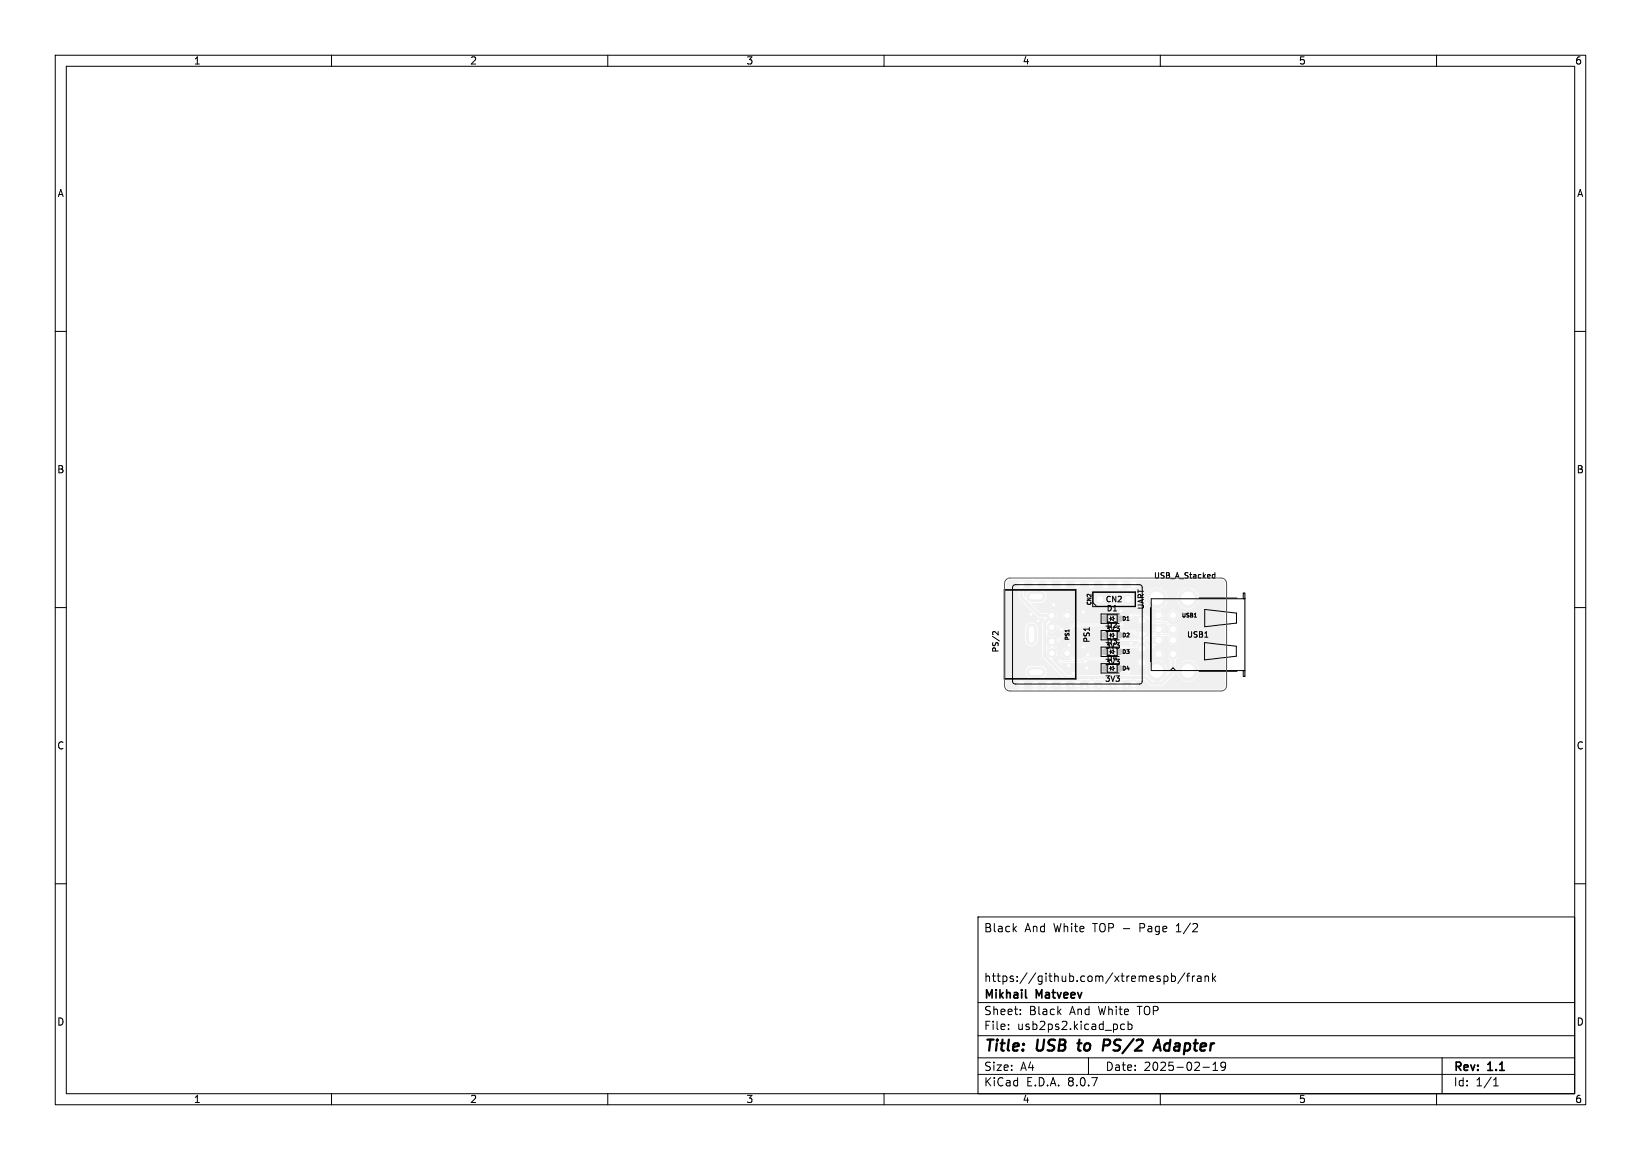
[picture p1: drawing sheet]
<svg xmlns="http://www.w3.org/2000/svg" width="297mm" height="210mm" viewBox="0 0 297 210" stroke-linecap="round" stroke-linejoin="round" font-family="sans-serif">
<path d="M186.7 113.9v2M186.8 108h1.4M186.8 121.7h1.4" fill="none" stroke="#f0f0f0" stroke-width="2"/>
<g fill="#f0f0f0" stroke="#f0f0f0" stroke-width=".18">
<path d="M189.5 115.4h1.6v1.6h-1.6z"/>
<path d="M199.6 114.6h.9v.8h-.9z"/>
<path d="M202.1 114.6h.9v.8h-.9z"/>
<path d="M199.6 111.6h.9v.8h-.9z"/>
<path d="M202.1 111.6h.9v.8h-.9z"/>
<path d="M211.5 117.7h1.5v1.5h-1.5z"/>
<path d="M199.6 120.6h.9v.8h-.9z"/>
<path d="M202.1 120.6h.9v.8h-.9z"/>
<path d="M199.6 117.6h.9v.8h-.9z"/>
<path d="M202.1 117.6h.9v.8h-.9z"/>
<circle cx="190.3" cy="113.5" r=".8"/>
<circle cx="190.3" cy="118.2" r=".8"/>
<circle cx="190.3" cy="111.4" r=".8"/>
<circle cx="193.1" cy="118.2" r=".8"/>
<circle cx="193.1" cy="111.4" r=".8"/>
<circle cx="212.3" cy="115.9" r=".75"/>
<circle cx="212.3" cy="113.9" r=".75"/>
<circle cx="212.3" cy="111.4" r=".75"/>
<circle cx="209.7" cy="118.4" r=".75"/>
<circle cx="209.7" cy="115.9" r=".75"/>
<circle cx="209.7" cy="113.9" r=".75"/>
<circle cx="209.7" cy="111.4" r=".75"/>
<circle cx="215" cy="121.5" r="1.75"/>
<circle cx="215" cy="108.3" r="1.75"/>
<circle cx="209.3" cy="121.5" r="1.75"/>
<circle cx="209.3" cy="108.3" r="1.75"/>
<circle cx="199.1" cy="108.5" r=".85"/>
<circle cx="201.6" cy="108.5" r=".85"/>
<circle cx="204.2" cy="108.5" r=".85"/>
<circle cx="184.8" cy="123.8" r=".75"/>
<circle cx="187.4" cy="123.8" r=".75"/>
<circle cx="189.9" cy="123.8" r=".75"/>
<circle cx="192.5" cy="123.8" r=".75"/>
<circle cx="195" cy="123.8" r=".75"/>
<circle cx="197.5" cy="123.8" r=".75"/>
<circle cx="200.1" cy="123.8" r=".75"/>
<circle cx="202.6" cy="123.8" r=".75"/>
<circle cx="205.2" cy="123.8" r=".75"/>
<circle cx="206.7" cy="119.9" r=".75"/>
<circle cx="206.7" cy="117.4" r=".75"/>
<circle cx="206.7" cy="114.8" r=".75"/>
<circle cx="206.7" cy="112.3" r=".75"/>
<circle cx="205.2" cy="105.8" r=".75"/>
<circle cx="202.6" cy="105.8" r=".75"/>
<circle cx="200.1" cy="105.8" r=".75"/>
<circle cx="197.5" cy="105.8" r=".75"/>
<circle cx="195" cy="105.8" r=".75"/>
<circle cx="192.5" cy="105.8" r=".75"/>
<circle cx="189.9" cy="105.8" r=".75"/>
<circle cx="187.4" cy="105.8" r=".75"/>
<circle cx="184.8" cy="105.8" r=".75"/>
</g>
<g fill="#ececec" stroke="#ececec" stroke-width=".18">
<circle cx="191.2" cy="124.1" r=".3"/>
<circle cx="204.7" cy="116.5" r=".3"/>
<circle cx="208.3" cy="116.1" r=".3"/>
<circle cx="202.9" cy="110.6" r=".3"/>
<circle cx="196.9" cy="118.5" r=".3"/>
<circle cx="203.9" cy="124.2" r=".3"/>
<circle cx="201.4" cy="124.1" r=".3"/>
<circle cx="198.9" cy="124.2" r=".3"/>
<circle cx="196.3" cy="124.3" r=".3"/>
<circle cx="193.8" cy="124.1" r=".3"/>
<circle cx="194.3" cy="121.9" r=".3"/>
<circle cx="196.7" cy="120.9" r=".3"/>
<circle cx="188.8" cy="124.2" r=".3"/>
<circle cx="193.4" cy="120.5" r=".3"/>
<circle cx="193.5" cy="116.8" r=".3"/>
<circle cx="196.1" cy="117.1" r=".3"/>
<circle cx="187.9" cy="112.4" r=".3"/>
<circle cx="186.6" cy="111.2" r=".3"/>
<circle cx="196.1" cy="110.8" r=".3"/>
<circle cx="190.7" cy="109.5" r=".3"/>
<circle cx="196.4" cy="119.7" r=".3"/>
<circle cx="192" cy="119.8" r=".3"/>
<circle cx="192.1" cy="114" r=".3"/>
<circle cx="204.8" cy="111.4" r=".3"/>
<circle cx="203" cy="113" r=".3"/>
<circle cx="195" cy="113.3" r=".3"/>
<circle cx="201.4" cy="118.6" r=".3"/>
<circle cx="201.4" cy="112.6" r=".3"/>
<circle cx="204.2" cy="121.6" r=".3"/>
</g>
<g fill="none" stroke="#f0f0f0" stroke-width=".18">
<path d="M190.3 113.6h1.4l.4 .4M193.1 118.3l1.3 1.2h1.5l.3-.3h.4l.1 .1h4M195 113.3l1.2 1.2M196.4 119.7l-.1 .1h-4.3M200.8 114.3h4.3l.6 .6h1M201.6 116.1l-1.6 1.6M202.2 115.8h5.3l1-.9h2.8l1 1M202.9 109.1l-2.9 2.9h.8l.6 .6M203 113l-.1 .1h-7.3l-.4-.3h-.5l-3.3 3.4h-1.1M204.8 111.4l2.6-.1 1.3 1.4h2.4l1.2 1.2M205.2 105.9v.9h-.9l-1.4 1.4M209.7 115.9l-1.3 1.3h-.5l-.8-.8h-.8l-.7 .7h-3.7"/>
<path d="M200 121l.8 .7h3.3"/>
</g>
<path d="M184.8 105.9v2.2l3.3 3.4h2.2l-1.2 1.2v6.1l3.9 3.9h14.3l1.1 1h1.8l2.1-2.1v-3.2" fill="none" stroke="#f0f0f0" stroke-width=".6"/>
<g fill="#f0f0f0">
<path d="M182.3 105.2l.5-.2h1.5a1.03 1.03 0 0 0 .1 1.7l.1 1.7 3.4 3.4 1.2 .2-.5 .6 .1 6.4 3.8 3.9a.99 .99 0 0 0-.9 .8 .99 .99 0 0 0 .4 1h-1.6a.94 .94 0 0 0 .3-1.4 .94 .94 0 0 0-1.5 0 .94 .94 0 0 0 .3 1.4h-1.7a1.04 1.04 0 0 0-.1-1.8h.6a1.15 1.15 0 0 0 1.1-1.2 1.15 1.15 0 0 0-1.1-1.2h-1.6a1.2 1.2 0 0 0-1.1 1.4 1.2 1.2 0 0 0 1.4 1 1.06 1.06 0 0 0-.1 1.8h-1.6a.94 .94 0 0 0 .3-1.4 .94 .94 0 0 0-1.5 0 .94 .94 0 0 0 .3 1.4l-1.5 .1a.7 .7 0 0 1-.8-.7v-10.3h3.4v2.1a1.15 1.15 0 0 0 1.2 1.1 1.15 1.15 0 0 0 1.2-1.1v-2.1a1.15 1.15 0 0 0-1.2-1.1 1.15 1.15 0 0 0-1.2 1.1h-3.4v-8.1z"/>
<path d="M193.1 123.2l1.1-.1 .1 .1a1.02 1.02 0 0 0 .3 1.5h-1.7a1.1 1.1 0 0 0 .2-1.5z"/>
<path d="M195.7 123.2l1.1-.1 .1 .1a1.02 1.02 0 0 0 .2 1.5h-1.7a1.1 1.1 0 0 0 .3-1.5z"/>
<path d="M198.2 123.2l1.1-.1 .1 .1a1.02 1.02 0 0 0 .2 1.5h-1.6a1.1 1.1 0 0 0 .2-1.5z"/>
<path d="M200.8 123.2l1.1-.1 .1 .1a1.02 1.02 0 0 0 .2 1.5h-1.7a1.1 1.1 0 0 0 .3-1.5z"/>
<path d="M203.3 123.2l1.1-.1 .1 .1a1.02 1.02 0 0 0 .2 1.5h-1.6a1.1 1.1 0 0 0 .2-1.5z"/>
<path d="M207.3 116.1l.4-.1 .9-.9h.3l.1 .2a1.3 1.3 0 0 0-.1 1.1l-.6 .5-.3 .1-.8-.8z"/>
<path d="M202.2 116.1h3.9l.1 .1-.7 .7-3.5-.1a.25 .25 0 0 1-.1-.3 .25 .25 0 0 1 .2-.1z"/>
<path d="M200.7 114.6l.2-.1h.9v.4h1.5v-.4h1.7l.8 .6 .2 .4-.1 .1h-2.6v-.5h-1.4l-.1 .3-.6-.2-.4 .1z"/>
<path d="M190.6 117.1h.7v-.7l3.2-3 .3 .3 .4 .1 .9 .9 .6 .1a.45 .45 0 0 0 .8-.1h1.9v.7l.2 .2h1l.2 .4 .4 .2-1.1 1.1-.6 .2-.1 .9 .3 .2 .6 .1 .3-.2v-1l.4-.4 .4 .3h.5l-.1 .5h1.5l-.2-.5 .1-.1 2.6 .1a.95 .95 0 0 0 .9 .9 .95 .95 0 0 0 1-.9h.8l.7-.7a.96 .96 0 0 0 1.2-.3 .96 .96 0 0 0-.1-1.2l.9-.1 .3 .3a.92 .92 0 0 0 .3 1.3 .92 .92 0 0 0 1.3-.5 .92 .92 0 0 0-.7-1.2l-.6 .1-.5-.4h-.9l-.1-.2a1 1 0 0 0-.3-1.5l.9-.1 .6 .5a.91 .91 0 0 0 .6 1.4 .91 .91 0 0 0 1.1-1.1 .91 .91 0 0 0-1.4-.6l-.7-.7h-1l.2-.3-.4-.3 .2-.2 .3 .4 .2-.6h.7l.3 .6 .3-.4 .2 .2-.4 .3 .2 .2h.6l.4-.2-.4-.3 .2-.2 .3 .4a.93 .93 0 0 0 0-1.2l-.3 .4-.2-.2 .4-.3-.4-.2h-.4l-.4 .2 .4 .3-.2 .2-.3-.4-.3 .6h-.7l-.2-.6-.3 .4-.2-.2 .4-.3-.7-.4 1-.5-.5-.6 .1-.1 .6 .5 .3-.5 .2-.8h1.8l.1 .8 .4 .5 .5-.5 .2 .1-.6 .6a1.95 1.95 0 0 0 2.6 0l-.5-.6 .1-.1 .6 .5a1.95 1.95 0 0 0 0-2.6l-.6 .6-.1-.2 .5-.5a1.95 1.95 0 0 0-2.6 0l.6 .5-.2 .2-.5-.6-.4 .5-.1 .8h-1.8l-.2-.8-.3-.5-.6 .6-.1-.2 .5-.5a1.95 1.95 0 0 0-2.6 0l.6 .5-.2 .2-.5-.6a2.28 2.28 0 0 0-.4 2.2 .93 .93 0 0 0-1.5 0 .93 .93 0 0 0 .4 1.4 .97 .97 0 0 0 1.2-1.1l.3 .1 .5-.5 .2 .1-.6 .6a2.43 2.43 0 0 0 1.5 .5l-.4 .4 .3 .3-.1 .2-.4-.4-.2 .4v.4l.2 .4 .4-.4 .1 .2-.3 .3 .2 .2-.1 .1h-.4l-1.4-1.3h-2.3a.47 .47 0 0 0-.7 0 .47 .47 0 0 0 .2 .7 .47 .47 0 0 0 .7-.3h.7l.1 .2a.93 .93 0 0 0 .4 1.5 .93 .93 0 0 0 1.1-1.2l1 .8 .7 .1 .1 .1a1.03 1.03 0 0 0-.4 1.6l-.7 .1-.6 .7h-.2a.95 .95 0 0 0-.4-1.4 .95 .95 0 0 0-1.3 .5l-.6-.5h-4.5l-.3 .3-.7 .1-.3 .3h-1.9a.48 .48 0 0 0-.2-.6 .48 .48 0 0 0-.7 .2h-.3l-.8-.9h7.2a.49 .49 0 0 0 .7-.2 .49 .49 0 0 0-.2-.7l.1-.4h-.6l-.1 .8h-.8l.1-.3 .6 .1v-.6h-.6l-.2 .2-.4-.1-.6-.5h1.1v.2h.7v-.6h.1v.6h.7v-.2a.81 .81 0 0 0-1.5 0l-1.1-.1 2.5-2.5 .9 .4v-.5h.2v.5h.3l.5-.4 .1-.5h-.5v-.2h.5a1.03 1.03 0 0 0-.9-.9v.5h-.2v-.6l.3-.3h.8l.2-.4a.98 .98 0 0 0 .3-1.7h15.3a.7 .7 0 0 1 .7 .7v18.4a.7 .7 0 0 1-.7 .7h-15.3l-.1-.1a1.03 1.03 0 0 0 .2-1.5l1.4-.1 1.1 1h2l2.4-2.2 .1-.4h.3l.1 .8 .4 .5 .5-.6 .2 .2-.6 .5a1.95 1.95 0 0 0 2.6 0l-.5-.5 .1-.2 .6 .6a1.95 1.95 0 0 0 0-2.6l-.6 .5-.1-.1 .5-.6a1.95 1.95 0 0 0-2.6 0l.6 .6-.2 .1-.5-.5-.4 .5-.1 .8h-.3v-2.1l.4-.2v-1.6l-1.8-.1v1.7l.4 .2v2l-.4 .4h-.1a1.94 1.94 0 0 0-.5-1.6l-.6 .5-.1-.1 .5-.6a1.95 1.95 0 0 0-2.6 0l.6 .6-.2 .1-.5-.5-.3 .3a2.55 2.55 0 0 0-.2 1.7h-2.9l-.1-.1a.49 .49 0 0 0 .1-.8 .49 .49 0 0 0-.8 .2h-.4v-.4h-1.4l-.1 .4h-.9l-.2-.2v-.6h1.1v.2h.7v-.6h.1v.6h.7a.56 .56 0 0 0-.3-.5 .56 .56 0 0 0-.5-.1h-.4l-.3 .4h-1.1l-.3-.3h-.7l-.3 .2v.8l.3 .2 .7 .1 .3 .3h3.2l.1 .2h-10.8l-2.5-2.4h.8l.1 .1a.49 .49 0 0 0 .4 .4 .49 .49 0 0 0 .4-.3h3.7a.45 .45 0 0 0 .7-.1h9v.2a.91 .91 0 0 0 .8 .7 .91 .91 0 0 0 .9-.5l.1-.1a.9 .9 0 0 0-.8-1.2 .9 .9 0 0 0-1 .9h-9l.1-.4h3.9l.5-.4a.62 .62 0 0 0 .6-.5l.6 .1v-.6h.1v.6h.4l.2-.3h5.6a.91 .91 0 0 0 1.3 .8 .91 .91 0 0 0 .1-1.5 .91 .91 0 0 0-1.4 .5v.2h-5.6l.1-.3h-1.4l-.2 .2a.49 .49 0 0 0-.6 0 .49 .49 0 0 0-.2 .5l-.3 .3h-3.7l-.8-.2-.4 .4h-1.2l-.5-.6a.96 .96 0 0 0-.7-1.4 .96 .96 0 0 0-1.1 1.1 .96 .96 0 0 0 1.4 .7l.4 .3v.2h-1.6a.49 .49 0 0 0-.5-.2 .49 .49 0 0 0-.4 .4h-.8l-.4-.4 .7-.4-.4-.4 .1-.1 .4 .4 .2-.5v-.3l-.2-.5-.4 .4-.1-.1 .4-.4z"/>
<path d="M189.6 117.1l.5 .1-.4 .3 .4 .4-.1 .1-.4-.4z"/>
<path d="M188 105h1.4a.94 .94 0 0 0-.2 1.4 .94 .94 0 0 0 1.4 0 .94 .94 0 0 0-.2-1.4h1.5l.1 .1a.93 .93 0 0 0-.2 1.4 .93 .93 0 0 0 1.4-.1 .93 .93 0 0 0-.2-1.4h1.4l.1 .1a.93 .93 0 0 0-.1 1.4 .93 .93 0 0 0 1.4-.1 .93 .93 0 0 0-.3-1.4h1.4l.1 .1a.93 .93 0 0 0-.1 1.4 .93 .93 0 0 0 1.4-.1 .93 .93 0 0 0-.3-1.4h1.5l.1 .1a.93 .93 0 0 0-.1 1.4 .93 .93 0 0 0 1.4-.1 .93 .93 0 0 0-.3-1.4h1.4l.1 .1a.93 .93 0 0 0-.1 1.4 .93 .93 0 0 0 1.4-.1 .93 .93 0 0 0-.3-1.4h1.5l.1 .1a1.06 1.06 0 0 0-.2 1.5h-.3l-1.5 1.5a1.04 1.04 0 0 0-1.4-.6 1.04 1.04 0 0 0-.6 1.4 1.04 1.04 0 0 0 1.4 .5v.2l-1.7 1.7-.7 .1-.3 .2v.7l.2 .3h.8l.4-.3 .1 .2v.4h-5.2l-.4-.3h-.6l-3.3 3.2-.2-.6h-1.6v-1a1.08 1.08 0 0 0 1.7-.4h.3a.52 .52 0 0 0 .3 .6 .52 .52 0 0 0 .6-.3 .52 .52 0 0 0-.6-.6l-.2-.2h-.4a1.1 1.1 0 0 0-1.4-.7l.1-.2a1.11 1.11 0 0 0 1.3-.9l.9-.1v.2a.96 .96 0 0 0 1.5 .6 .96 .96 0 0 0-.1-1.6 .96 .96 0 0 0-1.4 .8h-.9v-.1a.99 .99 0 0 0-.8-.8 .99 .99 0 0 0-1 .5h-1.2l-1.7-1.7 .1-.1h1.6a1.14 1.14 0 0 0 1-.7h8.8v.2a1.01 1.01 0 0 0 1.6 .6 1.01 1.01 0 0 0-.2-1.7 1.01 1.01 0 0 0-1.4 .9h-8.8l.1-.6a1.25 1.25 0 0 0-1.5-1.1l.4-.8h-.4v-.2h.4z"/>
<path d="M185.4 105h1.4l-.4 .8h.5v.2h-.5l.2 .4 .3 .4a1.4 1.4 0 0 0-1.4 1.3l-.2-.2v-1.2a1.03 1.03 0 0 0 0-1.7z"/>
</g>
<g fill="#fff" stroke="#fff" stroke-width=".18">
<circle cx="191.2" cy="124.1" r=".17"/>
<circle cx="204.7" cy="116.5" r=".17"/>
<circle cx="208.3" cy="116.1" r=".17"/>
<circle cx="202.9" cy="110.6" r=".17"/>
<circle cx="196.9" cy="118.5" r=".18"/>
<circle cx="203.9" cy="124.2" r=".18"/>
<circle cx="201.4" cy="124.1" r=".18"/>
<circle cx="198.9" cy="124.2" r=".18"/>
<circle cx="196.3" cy="124.3" r=".17"/>
<circle cx="193.8" cy="124.1" r=".17"/>
<circle cx="194.3" cy="121.9" r=".17"/>
<circle cx="196.7" cy="120.9" r=".18"/>
<circle cx="188.8" cy="124.2" r=".17"/>
<circle cx="193.4" cy="120.5" r=".18"/>
<circle cx="193.5" cy="116.8" r=".17"/>
<circle cx="196.1" cy="117.1" r=".17"/>
<circle cx="187.9" cy="112.4" r=".17"/>
<circle cx="186.6" cy="111.2" r=".17"/>
<circle cx="196.1" cy="110.8" r=".18"/>
<circle cx="190.7" cy="109.5" r=".18"/>
<circle cx="196.4" cy="119.7" r=".18"/>
<circle cx="192" cy="119.8" r=".17"/>
<circle cx="192.1" cy="114" r=".17"/>
<circle cx="204.8" cy="111.4" r=".18"/>
<circle cx="203" cy="113" r=".18"/>
<circle cx="195" cy="113.3" r=".17"/>
<circle cx="190.3" cy="116.2" r=".4"/>
<circle cx="190.4" cy="113.5" r=".4"/>
<circle cx="190.4" cy="118.2" r=".4"/>
<circle cx="190.3" cy="111.5" r=".4"/>
<circle cx="193.1" cy="118.2" r=".4"/>
<circle cx="193.1" cy="111.5" r=".4"/>
<circle cx="212.3" cy="118.4" r=".46"/>
<circle cx="212.3" cy="115.9" r=".46"/>
<circle cx="212.3" cy="113.9" r=".46"/>
<circle cx="212.3" cy="111.4" r=".46"/>
<circle cx="209.7" cy="118.4" r=".46"/>
<circle cx="209.7" cy="115.9" r=".46"/>
<circle cx="209.7" cy="113.9" r=".46"/>
<circle cx="209.7" cy="111.4" r=".46"/>
<circle cx="215" cy="121.5" r="1.15"/>
<circle cx="215" cy="108.3" r="1.15"/>
<circle cx="209.3" cy="121.5" r="1.15"/>
<circle cx="209.3" cy="108.3" r="1.15"/>
<circle cx="199.1" cy="108.5" r=".5"/>
<circle cx="204.2" cy="108.5" r=".5"/>
<circle cx="184.8" cy="123.9" r=".5"/>
<circle cx="187.4" cy="123.9" r=".5"/>
<circle cx="189.9" cy="123.9" r=".5"/>
<circle cx="192.5" cy="123.9" r=".5"/>
<circle cx="195" cy="123.9" r=".5"/>
<circle cx="197.5" cy="123.9" r=".5"/>
<circle cx="200.1" cy="123.9" r=".5"/>
<circle cx="202.6" cy="123.9" r=".5"/>
<circle cx="205.2" cy="123.9" r=".5"/>
<circle cx="206.7" cy="119.9" r=".5"/>
<circle cx="206.7" cy="117.4" r=".5"/>
<circle cx="206.7" cy="114.9" r=".5"/>
<circle cx="206.7" cy="112.3" r=".5"/>
<circle cx="205.2" cy="105.9" r=".5"/>
<circle cx="202.6" cy="105.9" r=".5"/>
<circle cx="200.1" cy="105.9" r=".5"/>
<circle cx="197.5" cy="105.9" r=".5"/>
<circle cx="195" cy="105.9" r=".5"/>
<circle cx="192.5" cy="105.9" r=".5"/>
<circle cx="189.9" cy="105.9" r=".5"/>
<circle cx="187.4" cy="105.9" r=".5"/>
<circle cx="184.8" cy="105.9" r=".5"/>
</g>
<path d="M186.7 113.9v2M186.8 108h1.4M186.8 121.7h1.4" fill="none" stroke="#fff" stroke-width="1"/>
<g fill="#c4c4c4" stroke="#c4c4c4" stroke-width=".18">
<path d="M199.6 114.6h.9v.8h-.9z"/>
<path d="M202.1 114.6h.9v.8h-.9z"/>
<path d="M199.6 111.6h.9v.8h-.9z"/>
<path d="M202.1 111.6h.9v.8h-.9z"/>
<path d="M199.6 120.6h.9v.8h-.9z"/>
<path d="M202.1 120.6h.9v.8h-.9z"/>
<path d="M199.6 117.6h.9v.8h-.9z"/>
<path d="M202.1 117.6h.9v.8h-.9z"/>
</g>
<g fill="none" stroke="#000" stroke-width=".18">
<path d="M10 10h277v190h-277zM12 12h273v186h-273zM60 10v2M110 10v2M160 10v2M210 10v2M260 10v2M10 60h2M285 60h2M10 110h2M180.7 114.3v.7l-.8-.7-.2 .2v.4M181.7 106.8h13v16.2h-13z"/>
<path d="M181.8 106.9h12.8v16h-12.8zM183.4 106l.4-.2 22.7 .1 .2 .5-.1 17.2-.4 .2-22.7-.1-.2-.4v-16.9zM193.5 114v.4M197.8 107.2h7.7v2.6h-7.7zM197.8 107.2h7.6v2.6h-6.9l-.7-.7zM200.4 112.7v-1.4h1.8v1.4M200.4 114.3v1.4M200.4 117.3v1.4M200.8 112h.2M201 111.7v.7M201 114.7v.7M201 117.7v.7"/>
<path d="M201 112l.5-.3v.7zM201.5 114.7v.7l-.5-.4M201.5 117.7v.7l-.5-.4M201.5 112h.2M202.2 114.3v1.4M202.2 117.3v1.4M202.5 111.2h-3.2v1.7h3.2M202.5 114.2h-3.2v1.7h3.2M202.5 117.2h-3.2v1.7h3.2M208.2 110v9.8M208.4 108.4h16.9v13h-16.9zM216.1 111.7h.4"/>
<path d="M217 108.3h6.9M218 116.3l5.8 .7v1.8l-5.8 .7zM218 110.3l5.8 .7v1.8l-5.8 .7zM218 115.4h.6M219.5 104.6h.4M219.5 104.1h.4M219.9 103.7v1M225 107.4h.3v1h-.3zM285 110h2M200.4 120.3v1.4h1.8v-1.4M201 120.7v.7M201.5 120.7v.7l-.5-.4"/>
<path d="M202.5 120.2h-3.2v1.7h3.2M211.8 121.4l.5-.5 .5 .5M217 121.5h6.9M225 121.4h.3v1.1h-.3zM10 160h2M177 166h108v32h-108zM183.5 168.1l.5 .6M184 167.7l-.6 .6M210.7 176.8l.4-.1 .3 .3v.4l-.2 .2h-.5M212 176.8l.5-.1 .2 .3v.4l-.1 .2h-.6M212 176.2v1.5M214.5 176.1l-1.3 2"/>
<path d="M214.7 176.7h.6M215.3 176.2l-.3 .2v1.3M215.8 176.7v1M216.2 176.7l-.2 .1-.2 .2M216.7 176.8h.6l.1 .9M217.4 177.1h-.5a.29 .29 0 0 0-.2 .3 .29 .29 0 0 0 .2 .3l.5-.1M218.1 176.8l.2-.1 .4 .1v.9M218.1 176.7v1M219.5 176.2v1.5M219.6 177.1l.4 .6M220 176.7l-.5 .6M285 160h2"/>
<path d="M60 198v2M110 198v2M160 198v2M177 194.5h108M177 191.5h108M177 187.5h108M177 181.5h108M182.5 186.3v.1M182.5 185.5v.1M184.7 183.6v.1M184.7 182.8v.1M197 191.5v3"/>
<path d="M203.5 185.5l-.4-.1-.3 .3v.4l.2 .2h.5M204.2 185.5l.4-.1 .3 .3v.4l-.2 .2h-.5M204.2 184.9v1.5M210 198v2M217.7 193.2h1.2M219.5 193.8h.9M219.5 192.7l.5-.4v1.5M221 192.4v.5l.1 .3h.4l.3-.3M221.7 192.4a.99 .99 0 0 1-.3 1.4h-.3M260 198v2M261 191.5v6.5M270.3 196.6h.9"/>
<path d="M270.3 195.5l.4-.4v1.5"/>
</g>
<path d="M195 188.9h.8M195.4 188.2l-.3 1.7 .3 .3M200.6 188.2h-.8l-.2 2M200.7 189.2l-1 .1M208.7 190.2l.9-2 .5 2M209 189.6h.9" fill="none" stroke="#000" stroke-width=".4"/>
<path d="M185.6 180.5l.2 .2" fill="none" stroke="#000" stroke-width=".3"/>
<path d="M182.1 104.9l.7-.2h38.2a1 1 0 0 1 1 1v18.4a1 1 0 0 1-1 1h-38.2a1 1 0 0 1-1-1v-18.4z" fill="none" stroke="#575757" stroke-width=".18"/>
<g font-size="2.8">
<text x="178" y="190.9">Title:</text>
<text x="187.7" y="190.9">USB</text>
<text x="196" y="190.9">to</text>
<text x="201.3" y="190.9">PS/2</text>
<text x="211.5" y="190.9">Adapter</text>
</g>
<g font-size="2.1">
<text x="178" y="169">Black</text>
<text x="185.4" y="169">And</text>
<text x="190.7" y="169">White</text>
<text x="198" y="169">TOP -</text>
<text x="206.6" y="169">Page</text>
<text x="213.4" y="169">1/2</text>
<text x="178" y="178">https://github.com/xtremespb/frank</text>
<text x="178" y="184">Sheet:</text>
<text x="178" y="181.2">Mikhail</text>
<text x="186.2" y="184">Black</text>
<text x="187.6" y="181.2">Matveev</text>
<text x="193.7" y="184">And</text>
<text x="199" y="184">White</text>
<text x="206.2" y="184">TOP</text>
<text x="178" y="186.7">File:</text>
<text x="184.1" y="186.7">usb2ps2.kicad_pcb</text>
<text x="178" y="196.9">KiCad</text>
<text x="178" y="194.1">Size:</text>
<text x="184.7" y="194.1">A4</text>
<text x="185.7" y="196.9">E.D.A.</text>
<text x="193.3" y="196.9">8.0.7</text>
<text x="200" y="194.1">Date:</text>
<text x="207" y="194.1">2025-02-19</text>
<text x="263" y="194.3">Rev:</text>
<text x="263" y="196.9">Id:</text>
<text x="267.1" y="196.9">1/1</text>
<text x="269.4" y="194.3">1.1</text>
</g>
<g font-size="1.8">
<text x="35" y="11.9">1</text>
<text x="85" y="11.9">2</text>
<text x="135" y="11.9">3</text>
<text x="185" y="11.9">4</text>
<text x="235" y="11.9">5</text>
<text x="285" y="11.9">6</text>
<text x="10.3" y="35.9">A</text>
<text x="285.4" y="35.9">A</text>
<text x="10.3" y="85.9">B</text>
<text x="285.3" y="85.9">B</text>
<text x="10.3" y="135.9">C</text>
<text x="285.3" y="135.9">C</text>
<text x="10.3" y="185.9">D</text>
<text x="285.3" y="185.9">D</text>
<text x="35" y="199.9">1</text>
<text x="85" y="199.9">2</text>
<text x="135" y="199.9">3</text>
<text x="185" y="199.9">4</text>
<text x="235" y="199.9">5</text>
<text x="285" y="199.9">6</text>
</g>
<g font-size="1.4">
<text x="208.8" y="104.9">USB_A_Stacked</text>
<text x="200" y="109.2">CN2</text>
<text x="200.2" y="113.9">D2</text>
<text x="200.2" y="110.9">D1</text>
<text x="207.2" y="110.5" transform="rotate(-90 207.2 110.5)">UART</text>
<text x="180.9" y="118.2" transform="rotate(-90 180.9 118.2)">PS/2</text>
<text x="197.4" y="116.5" transform="rotate(-90 197.4 116.5)">PS1</text>
<text x="199.9" y="117.6">3V3</text>
<text x="199.9" y="114.6">3V3</text>
<text x="200.2" y="119.9">D4</text>
<text x="200.2" y="116.9">D3</text>
<text x="214.7" y="115.6">USB1</text>
<text x="199.9" y="123.6">3V3</text>
<text x="199.9" y="120.6">3V3</text>
</g>
<g font-size="1">
<text x="197.7" y="109.7" transform="rotate(-90 197.7 109.7)">CN2</text>
<text x="203" y="112.6">D1</text>
<text x="213.8" y="112">USB1</text>
<text x="193.7" y="116" transform="rotate(-90 193.7 116)">PS1</text>
<text x="203" y="115.6">D2</text>
<text x="203" y="118.6">D3</text>
<text x="203" y="121.6">D4</text>
</g>
</svg>
